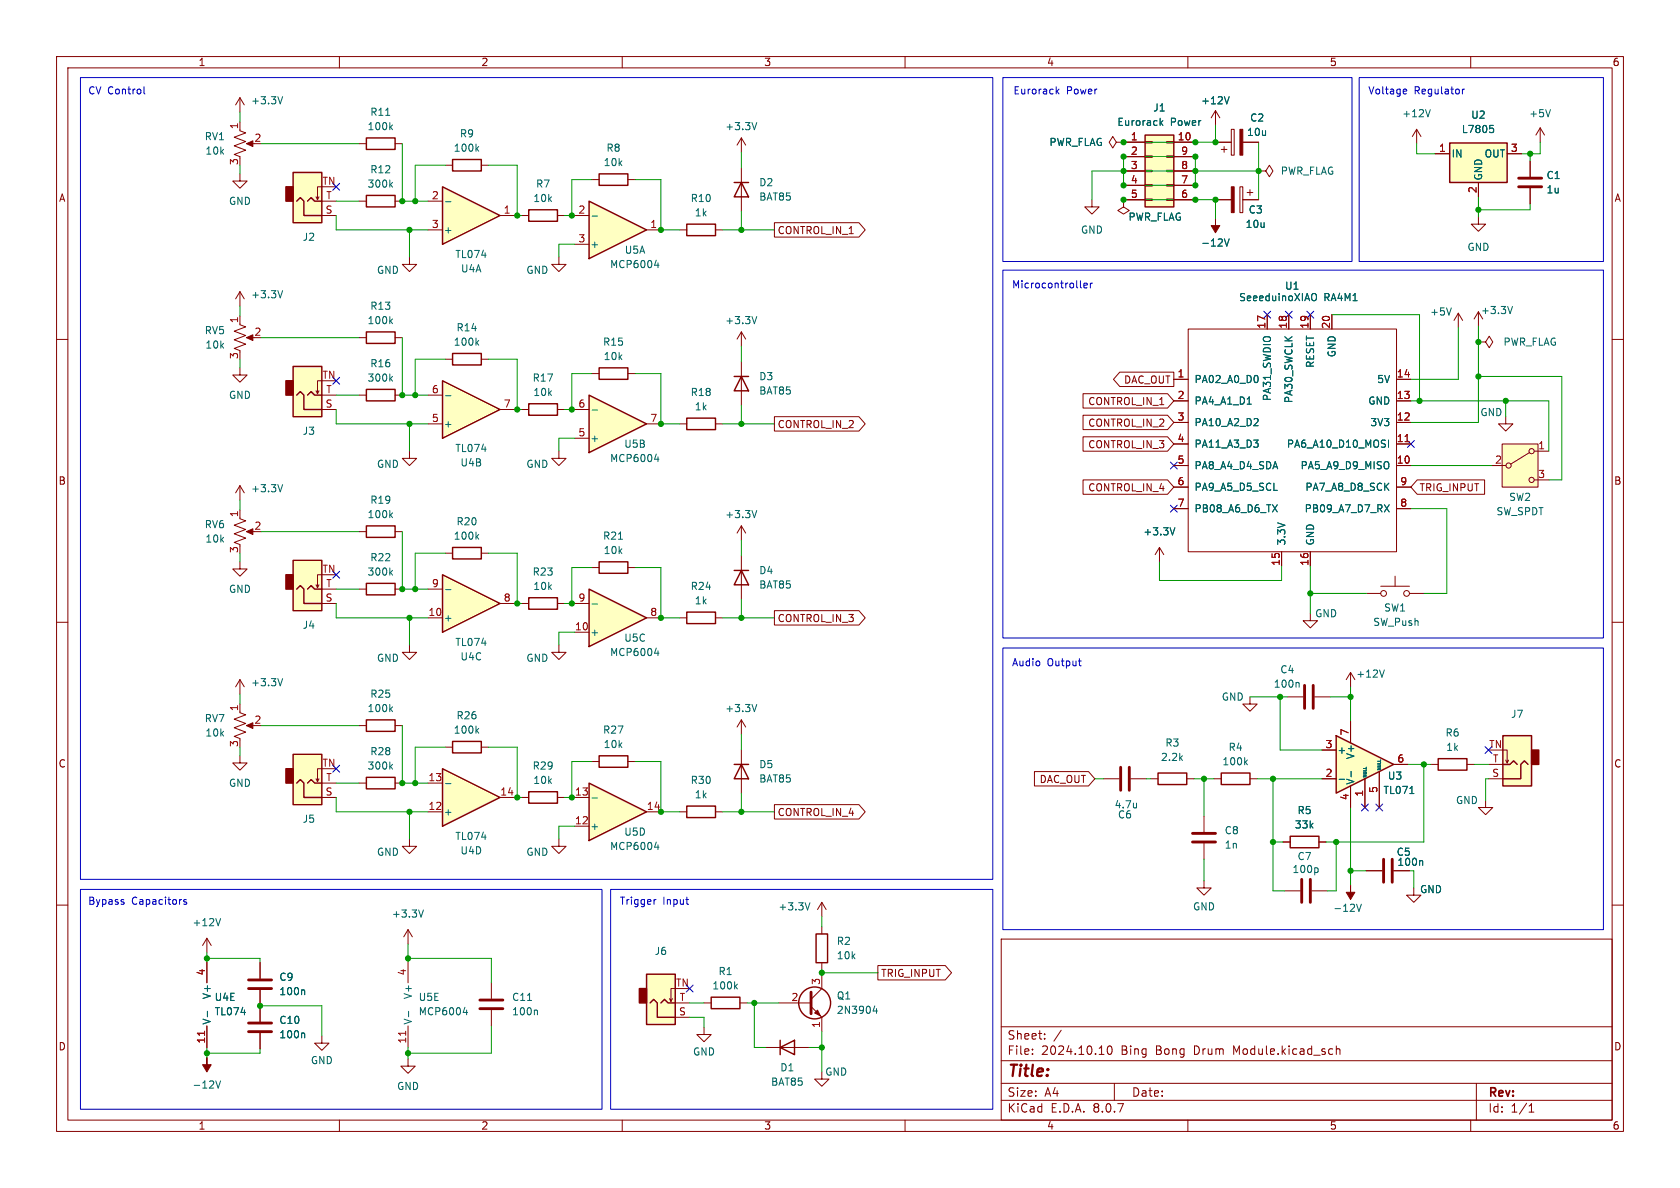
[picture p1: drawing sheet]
<svg xmlns="http://www.w3.org/2000/svg" width="297mm" height="210mm" viewBox="0 0 297 210" stroke-linecap="round" stroke-linejoin="round" font-family="sans-serif">
<g fill="none" stroke="#840000" stroke-width=".18">
<path d="M10 10h277v190h-277zM12 12h273v186h-273zM60 10v2M110 10v2M160 10v2M210 10v2M260 10v2M92.2 38.1h1.3M98.6 38.1h1.2M98.8 45.5v1.2h1.3l-1.3 1.3-1.3-1.3h1.3M10 60h2M104.6 66h1.3"/>
<path d="M111 66h1.3M285 60h2M10 110h2M285 110h2M10 160h2M177 166h108v32h-108zM285 160h2M60 198v2M110 198v2M160 198v2M177 194.5h108M177 191.5h108"/>
<path d="M177 187.5h108M177 181.5h108M182.5 186.3v.1M182.5 185.5v.1M184.7 183.6v.1M184.7 182.8v.1M187.6 182.1l-1.3 2M195.9 185l.2-.1a.81 .81 0 0 1 .6 .6 .81 .81 0 0 1-.3 .8l-.2 .1a.81 .81 0 0 1-.3-1.4zM197 191.5v3M210 198v2M236.2 184.9v1.5M236.2 185.5l.3-.1 .3 .1 .1 .9"/>
<path d="M260 198v2M261 191.5v6.5M270.3 196.6h.9M270.3 195.5l.4-.4v1.5"/>
</g>
<path d="M93.5 37.1h5.1v2h-5.1zM105.9 65h5.1v2.1h-5.1z" fill="none" stroke="#840000" stroke-width=".25"/>
<path d="M104.1 35.6l10.2 5-10.2 5.1z" fill="#ffffc2"/>
<path d="M104.1 35.6l10.2 5-10.2 5.1z" fill="none" stroke="#840000" stroke-width=".25"/>
<path d="M101.6 38.1h2.5M101.6 43.2h2.5M114.3 40.6h2.5M42.4 85.9l-.7 1.2M42.4 85.9v2.5M42.4 85.9l.8 1.2M205 96.8l-.8 1.2M205 96.8v2.5M205 96.8l.7 1.2" fill="none" stroke="#840000" stroke-width=".18"/>
<path d="M104.7 38.2h.9M115.7 46.9h.8M116.3 46.5v.8M50 85.7l-.5 1.2M207.7 93.3l-.4 1.3" fill="none" stroke="#006464" stroke-width=".18"/>
<path d="M51.8 64.8h5.1v8.9h-5.1z" fill="#ffffc2"/>
<path d="M50.5 67.3h1.3v2.6h-1.3z" fill="#840000" stroke="#840000" stroke-width=".25"/>
<g fill="none" stroke="#840000" stroke-width=".18">
<path d="M214.9 35.3h2.8M219.2 33h.5v4.6h-.5zM219.7 35.3h2.8M220.5 34h1M221 33.5v1M222.5 30.2h1.3l.6-1 .6 1-.6 1-.6-1M222.5 30.2h.1M56.4 69.1l-.3 .5M56.9 67.3h-.8v2.3l-.2-.5M56.9 72.4h2.5M56.9 69.9h2.5M72.4 79.8v1.2h1.3l-1.3 1.3-1.3-1.3h1.3"/>
<path d="M63.5 94h1.3M69.8 94h1.3M131.1 93l-.8 1.2M131.1 93v2.5M131.1 98.3v7.6M131.1 93l.7 1.2M104.6 100.3h1.3M111 100.3h1.3M36.6 165.9l-.8 1.2M36.6 165.9v2.5M36.6 165.9l.7 1.2M86.9 173.7v2.8"/>
<path d="M86.9 178.6v2.8M56.9 183.1v1.3h1.3l-1.3 1.3-1.3-1.3h1.3M72.1 187.2v1.3h1.3l-1.3 1.2-1.2-1.2h1.2"/>
</g>
<path d="M51.8 64.8h5.1v8.9h-5.1zM52.5 69.9l.6-.7 .6 .7v2.5h3.2M54.4 69.9l.6-.7 .6 .7h1.3M64.8 93h5v2h-5zM105.9 99.3h5.1v2h-5.1zM129.8 100.8h2.5M131.1 100.8l1.2 2.6h-2.5z" fill="none" stroke="#840000" stroke-width=".25"/>
<path d="M69 91l.4 .5M69.4 90.7l-.5 .4M109.3 95.3h.8M133.8 90.2l-.4 1.3M39 162.4l-.4 1.2M93.3 176.9h.7M94.8 178.5l.2 .2v.7M38.1 191.1l.5 1.2 .4-1.2" fill="none" stroke="#006464" stroke-width=".18"/>
<g fill="#840000" stroke="#840000" stroke-width=".18">
<path d="M217.7 33h.5v4.6h-.5z"/>
<path d="M36.6 186.9v1.3h.7l-.7 1.3-.8-1.3h.8z"/>
</g>
<path d="M84.8 178.3h4.1M84.8 176.8h4.1" fill="none" stroke="#840000" stroke-width=".51"/>
<path d="M104.1 69.9l10.2 5-10.2 5.1z" fill="#ffffc2"/>
<path d="M104.1 69.9l10.2 5-10.2 5.1z" fill="none" stroke="#840000" stroke-width=".25"/>
<path d="M101.6 77.5h2.5M101.6 72.4h2.5M114.3 74.9h2.5M42.4 91.7l1 .4-2 .7 2 .8-2 .8 2 .7-2 .8 1 .4v.2M42.4 90.2v1.2M43.9 94h1.1" fill="none" stroke="#840000" stroke-width=".18"/>
<path d="M104.7 72.5h.9M115.7 81.2h.8M116.3 80.8v.8" fill="none" stroke="#006464" stroke-width=".18"/>
<path d="M43.6 94l1.1-.5v1z" fill="#840000" stroke="#840000" stroke-width=".18"/>
<path d="M51.8 99.1h5.1v8.9h-5.1z" fill="#ffffc2"/>
<path d="M50.5 101.6h1.3v2.5h-1.3z" fill="#840000" stroke="#840000" stroke-width=".25"/>
<path d="M56.4 103.4l-.3 .5M56.9 101.6h-.8v2.3l-.2-.5M56.9 106.7h2.5M56.9 104.1h2.5M98.8 114v1.3h1.3l-1.3 1.3-1.3-1.3h1.3" fill="none" stroke="#840000" stroke-width=".18"/>
<path d="M51.8 99.1h5.1v8.9h-5.1zM52.5 104.1l.6-.6 .6 .6v2.6h3.2M54.4 104.1l.6-.6 .6 .6h1.3" fill="none" stroke="#840000" stroke-width=".25"/>
<path d="M78.2 101.6l10.2 5.1-10.2 5.1z" fill="#ffffc2"/>
<path d="M129.8 66.5h2.5M131.1 66.5l1.2 2.6h-2.5zM64.8 103.1h5v2.1h-5zM78.2 101.6l10.2 5.1-10.2 5.1zM129.8 135.1h2.5M131.1 135.1l1.2 2.6h-2.5z" fill="none" stroke="#840000" stroke-width=".25"/>
<g fill="none" stroke="#840000" stroke-width=".18">
<path d="M214.9 19.6l-.8 1.2M214.9 19.6v2.5M214.9 19.6l.7 1.2M214.9 25.1h2.8M215.9 26.4h1M216.4 25.9v1M217.7 22.9h.5v4.5h-.5zM219.7 25.1h2.8M131.1 58.7v2.5M131.1 58.7l-.8 1.2M131.1 58.7l.7 1.2M131.1 64v7.6"/>
<path d="M42.4 99.3v1.3h1.3l-1.3 1.3-1.3-1.3h1.3M63.5 104.1h1.3M69.8 104.1h1.3M75.7 109.2h2.5M75.7 104.1h2.5M88.4 106.7h2.5M131.1 127.3l-.8 1.2M131.1 127.3v2.5M131.1 132.6v7.6M131.1 127.3l.7 1.2"/>
</g>
<path d="M217.3 17.1l-.4 1.3M133.8 56l-.4 1.2M216.5 42.2l.4 1.3 .4-1.3M69 101.2l.4 .5M69.4 100.8l-.5 .5M78.8 104.2h.9M133.8 124.5l-.4 1.3" fill="none" stroke="#006464" stroke-width=".18"/>
<g fill="#840000" stroke="#840000" stroke-width=".18">
<path d="M214.9 38.6v1.3h.7l-.7 1.2-.8-1.2h.8z"/>
<path d="M219.2 22.9h.5v4.5h-.5z"/>
</g>
<path d="M104.1 138.4l10.2 5.1-10.2 5.1z" fill="#ffffc2"/>
<path d="M121.4 73.9h5.1v2h-5.1zM80 96.8h5.1v2h-5.1zM93.5 140h5.1v2h-5.1zM104.1 138.4l10.2 5.1-10.2 5.1zM105.9 133.6h5.1v2h-5.1z" fill="none" stroke="#840000" stroke-width=".25"/>
<path d="M120.1 74.9h1.3M126.5 74.9h1.3M78.7 97.8h1.3M85.1 97.8h1.3M104.6 134.6h1.3M111 134.6h1.3M92.2 141h1.3M98.6 141h1.2M98.8 148.3v1.3h1.3l-1.3 1.3-1.3-1.3h1.3M101.6 146.1h2.5M101.6 141h2.5M114.3 143.5h2.5" fill="none" stroke="#840000" stroke-width=".18"/>
<path d="M84.3 94.8l.3 .5M84.6 94.5l-.4 .5M104.7 141.1h.9M115.7 149.8h.8M116.3 149.3v.9" fill="none" stroke="#006464" stroke-width=".18"/>
<path d="M78.2 67.3l10.2 5.1-10.2 5.1z" fill="#ffffc2"/>
<path d="M78.2 67.3l10.2 5.1-10.2 5.1z" fill="none" stroke="#840000" stroke-width=".25"/>
<path d="M75.7 74.9h2.5M75.7 69.9h2.5M88.4 72.4h2.5" fill="none" stroke="#840000" stroke-width=".18"/>
<path d="M78.8 69.9h.9" fill="none" stroke="#006464" stroke-width=".18"/>
<path d="M104.1 104.1l10.2 5.1-10.2 5.1z" fill="#ffffc2"/>
<path d="M105.9 30.7h5.1v2.1h-5.1zM121.4 39.6h5.1v2.1h-5.1zM129.8 32.3h2.5M131.1 32.3l1.2 2.5h-2.5zM64.8 58.7h5v2h-5zM64.8 68.8h5v2.1h-5zM93.5 71.4h5.1v2h-5.1zM93.5 105.7h5.1v2h-5.1zM104.1 104.1l10.2 5.1-10.2 5.1zM121.4 108.2h5.1v2h-5.1zM121.4 142.5h5.1v2h-5.1z" fill="none" stroke="#840000" stroke-width=".25"/>
<g fill="none" stroke="#840000" stroke-width=".18">
<path d="M42.4 17.3v2.5M42.4 17.3l-.7 1.2M42.4 17.3l.8 1.2M42.4 30.7v1.3h1.3l-1.3 1.3-1.3-1.3h1.3M42.4 23.1l1 .4-2 .8 2 .7-2 .8 2 .7-2 .8 1 .4v.2M42.4 21.6v1.3M43.9 25.4h1.1M104.6 31.8h1.3M111 31.8h1.3M131.1 24.4v2.5M131.1 29.7v7.6M131.1 24.4l-.8 1.3"/>
<path d="M131.1 24.4l.7 1.3M42.4 57.4l1 .4-2 .7 2 .8-2 .8 2 .7-2 .8 1 .4v.2M42.4 51.6v2.5M42.4 55.9v1.3M42.4 51.6l-.7 1.2M42.4 51.6l.8 1.2M43.9 59.7h1.1M63.5 59.7h1.3M69.8 59.7h1.3M72.4 45.5v1.2h1.3l-1.3 1.3-1.3-1.3h1.3M120.1 40.6h1.3M126.5 40.6h1.3"/>
<path d="M210.1 58.2h36.8v39.3h-36.8zM224 55.6v2.6M227.8 55.6v2.6M231.6 55.6v2.6M235.5 55.6v2.6M42.4 65v1.3h1.3l-1.3 1.3-1.3-1.3h1.3M63.5 69.9h1.3M69.8 69.9h1.3M92.2 72.4h1.3M98.6 72.4h1.2M98.8 79.8v1.2h1.3l-1.3 1.3-1.3-1.3h1.3M207.5 67.1h2.6"/>
<path d="M207.5 78.5h2.6M207.5 74.7h2.6M207.5 70.9h2.6M246.9 67.1h2.5M246.9 78.5h2.5M246.9 74.7h2.5M246.9 70.9h2.5M207.5 82.3h2.6M207.5 86.1h2.6M207.5 89.9h2.6M226.6 97.5v2.6M231.6 97.5v2.6"/>
<path d="M246.9 82.3h2.5M246.9 86.1h2.5M246.9 89.9h2.5M92.2 106.7h1.3M98.6 106.7h1.2M101.6 111.8h2.5M101.6 106.7h2.5M114.3 109.2h2.5M120.1 109.2h1.3M126.5 109.2h1.3M120.1 143.5h1.3M126.5 143.5h1.3"/>
</g>
<g fill="none" stroke="#006464" stroke-width=".18">
<path d="M50 17.1l-.5 1.3M133.8 21.7l-.4 1.2M50 51.4l-.5 1.2M69 56.7l.4 .5M69.4 56.4l-.5 .5M232.2 51.9a.43 .43 0 0 1 .5 .4v.4a.43 .43 0 0 1-.5 .5M69 66.9l.4 .5M69.4 66.5l-.5 .5M220.5 71.4h.7M221.6 77.8h.8l-.4 .5M222.3 66.5l.1 .3-.1 .7M222.3 74l.1 .2v.3l-.8 .8h.8"/>
<path d="M222.3 78.3l.1 .2-.1 .5M245.5 77.8v1.3M225 89.2l.8 1.3M225.8 89.2l-.8 1.3M244.7 89.2l.9 1.3M245.6 89.2l-.9 1.3M104.7 106.8h.9M115.7 115.5h.8M116.3 115v.9"/>
</g>
<path d="M248.4 78.1h.7" fill="none" stroke="#a90000" stroke-width=".18"/>
<g fill="#840000" stroke="#840000" stroke-width=".18">
<path d="M43.6 59.7l1.1-.5v1z"/>
<path d="M43.6 25.4l1.1-.5v1z"/>
</g>
<path d="M265.6 78.5h6.3v7.6h-6.3z" fill="#ffffc2"/>
<g fill="none" stroke="#840000" stroke-width=".18">
<path d="M265.6 78.5h6.3v7.6h-6.3zM271.3 79.8h2.5M263.7 82.3h2.5M270.4 80l-3.3 2M271.3 84.8h2.5"/>
<circle cx="270.8" cy="79.8" r=".46"/>
<circle cx="266.7" cy="82.3" r=".46"/>
<circle cx="270.8" cy="84.8" r=".46"/>
</g>
<path d="M78.2 33l10.2 5.1-10.2 5.1z" fill="#ffffc2"/>
<path d="M64.8 34.5h5v2.1h-5zM78.2 33l10.2 5.1-10.2 5.1zM80 62.5h5.1v2h-5.1z" fill="none" stroke="#840000" stroke-width=".25"/>
<path d="M63.5 35.6h1.3M69.8 35.6h1.3M75.7 35.6h2.5M88.4 38.1h2.5M75.7 40.6h2.5M78.7 63.5h1.3M85.1 63.5h1.3" fill="none" stroke="#840000" stroke-width=".18"/>
<path d="M69 32.6l.4 .5M69.4 32.2l-.5 .5M78.8 35.7h.9M84.3 60.5l.3 .5M84.6 60.2l-.4 .5" fill="none" stroke="#006464" stroke-width=".18"/>
<path d="M51.8 30.5h5.1v8.9h-5.1z" fill="#ffffc2"/>
<path d="M50.5 33h1.3v2.6h-1.3z" fill="#840000" stroke="#840000" stroke-width=".25"/>
<g fill="none" stroke="#840000" stroke-width=".18">
<path d="M56.4 34.8l-.3 .5M56.9 33h-.8v2.3l-.2-.5M56.9 38.1h2.5M56.9 35.6h2.5M63.5 25.4h1.3M69.8 25.4h1.3M193 35.3v1.3h1.3l-1.3 1.2-1.2-1.2h1.2M197.4 25.1l-.7-1-.6 1 .6 1.1 .7-1.1h1.2M198.6 35.3v1.3l1 .6-1 .6-1-.6 1-.6M198.6 35.3h.1M198.6 25.1h.1M145.3 159.5v2.6"/>
<path d="M145.3 159.5l-.8 1.3M145.3 159.5l.7 1.3M137.7 177.3h5.7M143.4 177.9l1.9 1.9v2.6M145.3 163.8v1.3M145.3 170.2v1.3M145.3 172.2v2.6l-1.9 1.9M124.5 181.6v1.3h1.2l-1.2 1.3-1.3-1.3h1.3M135.4 185.2h7.6M145.3 189.5v1.3h1.3l-1.3 1.2-1.3-1.2h1.3"/>
</g>
<g fill="none" stroke="#840000" stroke-width=".25">
<path d="M51.8 30.5h5.1v8.9h-5.1zM52.5 35.6l.6-.7 .6 .7v2.5h3.2M54.4 35.6l.6-.7 .6 .7h1.3M64.8 24.4h5v2h-5zM144.3 165.1h2v5.1h-2zM137.9 185.2l2.6-1.3v2.5zM137.9 183.9v2.5"/>
<circle cx="144" cy="177.3" r="2.82"/>
</g>
<path d="M68.2 20.4h.7M69 22.4l.4 .5M69.4 22.1l-.5 .5M143.2 159.6l-.4 1.3M154.7 177.8l-.4 .9h.8M155 178.3v.8" fill="none" stroke="#006464" stroke-width=".18"/>
<path d="M143.4 175.4v3.8" fill="none" stroke="#840000" stroke-width=".51"/>
<path d="M144 179.1l.5-.5 .5 1z" fill="#840000" stroke="#840000" stroke-width=".18"/>
<path d="M114.3 172.2h5.1v8.9h-5.1z" fill="#ffffc2"/>
<path d="M113 174.8h1.3v2.5h-1.3z" fill="#840000" stroke="#840000" stroke-width=".25"/>
<path d="M78.7 29.2h1.3M85.1 29.2h1.3M250.4 22.9l-.7 1.2M250.4 22.9v2.5M250.4 22.9l.8 1.2M118.9 176.5l-.3 .5M119.4 174.8h-.8v2.2l-.2-.5M119.4 179.8h2.5M119.4 177.3h2.5M124.5 177.3h1.2M130.8 177.3h1.3" fill="none" stroke="#840000" stroke-width=".18"/>
<path d="M80 28.2h5.1v2h-5.1zM114.3 172.2h5.1v8.9h-5.1zM114.9 177.3l.7-.6 .6 .6v2.5h3.2M116.8 177.3l.7-.6 .6 .6h1.3M125.7 176.3h5.1v2h-5.1z" fill="none" stroke="#840000" stroke-width=".25"/>
<path d="M252.9 19.4l-.5 1.2M84.3 26.3l.3 .4M84.6 25.9l-.4 .5M130 174.3l.4 .5M130.4 174l-.5 .5" fill="none" stroke="#006464" stroke-width=".18"/>
<path d="M202.4 23.9h5.1v12.7h-5.1z" fill="#ffffc2"/>
<g fill="none" stroke="#840000" stroke-width=".18">
<path d="M198.6 25.1h3.8M198.6 27.7h3.8M198.6 30.2h3.8M198.6 32.8h3.8M198.6 35.3h3.8M202.4 35.2h1.3v.2h-1.3zM202.4 32.6h1.3v.3h-1.3zM202.4 30.1h1.3v.3h-1.3zM202.4 27.6h1.3v.2h-1.3zM202.4 25h1.3v.3h-1.3zM206.2 35.2h1.3v.2h-1.3zM206.2 32.6h1.3v.3h-1.3z"/>
<path d="M206.2 30.1h1.3v.3h-1.3zM206.2 27.6h1.3v.2h-1.3zM206.2 25h1.3v.3h-1.3zM207.5 25.1h3.8M207.5 27.7h3.8M207.5 30.2h3.8M207.5 32.8h3.8M207.5 35.3h3.8M261.4 38.4v1.2h1.2l-1.2 1.3-1.3-1.3h1.3M272.3 22.6l-.8 1.3M272.3 22.6v2.5M272.3 22.6l.7 1.3"/>
<path d="M257.8 55.4l-.8 1.2M257.8 55.4v2.5M257.8 55.4l.8 1.2M72.4 114v1.3h1.3l-1.3 1.3-1.3-1.3h1.3M63.5 128.3h1.3M63.5 138.4h1.3M69.8 128.3h1.3M69.8 138.4h1.3"/>
</g>
<path d="M202.4 23.9h5.1v12.7h-5.1zM64.8 127.3h5v2h-5zM64.8 137.4h5v2h-5z" fill="none" stroke="#840000" stroke-width=".25"/>
<path d="M274.1 19.4l-.4 1.2M205.2 21.7l.4 .5M205.6 21.3l-.5 .5M256.6 54.4l-.4 1.3M69 125.3l.4 .5M69 135.5l.4 .5M69.4 125l-.5 .4M69.4 135.1l-.5 .5" fill="none" stroke="#006464" stroke-width=".18"/>
<path d="M256.3 25.3h10.1v7h-10.1z" fill="#ffffc2"/>
<path d="M256.3 25.3h10.1v7h-10.1z" fill="none" stroke="#840000" stroke-width=".25"/>
<path d="M253.7 27.2h2.6M261.4 32.3v2.5M266.4 27.2h2.6" fill="none" stroke="#840000" stroke-width=".18"/>
<path d="M263.4 22.2h.6M263.5 22.7h.3l.3 .2-.1 .4-.5 .1" fill="none" stroke="#006464" stroke-width=".18"/>
<path d="M78.2 135.9l10.2 5.1-10.2 5.1z" fill="#ffffc2"/>
<path d="M78.2 135.9l10.2 5.1-10.2 5.1zM80 131.1h5.1v2h-5.1zM228.1 147.8h5.1v2.1h-5.1z" fill="none" stroke="#840000" stroke-width=".25"/>
<g fill="none" stroke="#840000" stroke-width=".18">
<path d="M270.5 28.4v2.8M270.5 33.3v2.8M261.4 55.1l-.8 1.3M261.4 55.1v2.6M261.4 55.1l.7 1.3M261.4 60.5h1.2l.7-1.1 .6 1.1-.6 1-.7-1M261.4 60.5h.1M266.2 73.7v1.2h1.3l-1.3 1.3-1.3-1.3h1.3M231.6 108.5v1.2h1.3l-1.3 1.3-1.2-1.3h1.2M241.6 104.9h2.5M244.1 103.6h5.1M246.6 101.9v1.7"/>
<path d="M249.2 104.9h2.5M42.4 133.6v1.3h1.3l-1.3 1.2-1.3-1.2h1.3M42.4 120.1l-.7 1.3M42.4 120.1v2.6M42.4 120.1l.8 1.3M75.7 138.4h2.5M78.7 132.1h1.3M85.1 132.1h1.3M195.1 137.7h2.8M199.9 137.7h2.8M72.4 148.3v1.3h1.3l-1.3 1.3-1.3-1.3h1.3M75.7 143.5h2.5"/>
<path d="M88.4 141h2.5M226.8 148.8h1.3M233.2 148.8h1.2M241.6 153.9h2.7M246.4 153.9h2.8M262.6 141.5v1.2h-1.2l1.2 1.3 1.3-1.3h-1.3M36.6 169.9v3.8M46 170.2v2.8M46 175v5.6M72.1 164.3v2.6M72.1 169.9v3.8M72.1 164.3l-.7 1.3"/>
<path d="M72.1 164.3l.8 1.3M36.6 181.4v3.8M46 182.6v2.8M72.1 181.4v3.8"/>
<circle cx="244.6" cy="104.9" r=".51"/>
<circle cx="248.7" cy="104.9" r=".51"/>
</g>
<g fill="none" stroke="#006464" stroke-width=".18">
<path d="M267.4 54.2l-.4 1.2M50 120l-.5 1.2M78.8 138.5h.9M84.3 129.1l.3 .5M84.6 128.8l-.4 .4M200.9 142v.8M200.9 142.7v.1M251.3 152.1l.2 .2v.7M36.7 178.8v.9M53.7 175l.2 .2v.6M72.2 178.8v.9M74.9 160.9l-.5 1.2"/>
<path d="M81.9 179h.8M82.5 178.5v.9M53.7 182.6l.2 .2v.7"/>
</g>
<path d="M268.5 31.5h4M268.5 33h4M198.1 135.6v4.1M199.6 135.6v4.1M244.6 151.9v4.1M246.1 151.9v4.1M43.9 174.8h4.1M43.9 173.2h4.1M43.9 182.4h4.1M43.9 180.8h4.1" fill="none" stroke="#840000" stroke-width=".51"/>
<path d="M36.2 182.3v.7M71.7 182.3v.7" fill="none" stroke="#a90000" stroke-width=".18"/>
<path d="M51.8 133.4h5.1v8.8h-5.1z" fill="#ffffc2"/>
<path d="M50.5 135.9h1.3v2.5h-1.3z" fill="#840000" stroke="#840000" stroke-width=".25"/>
<g fill="none" stroke="#840000" stroke-width=".18">
<path d="M238.8 118.9l-.8 1.2M238.8 118.9v2.5M238.8 118.9l.7 1.2M42.4 126l1 .4-2 .7 2 .8-2 .8 2 .7-2 .8 1 .4v.2M42.4 124.5v1.2M43.9 128.3h1.1M56.4 137.7l-.3 .5M56.9 135.9h-.8v2.3l-.2-.5M56.9 138.4h2.5M203.5 137.7h1.2M209.8 137.7h1.3M214.6 137.7h1.3"/>
<path d="M221 137.7h1.2M227.6 123.2h2.8M232.4 123.2h2.8M56.9 141h2.5M212.9 155.7v1.3h1.2l-1.2 1.2-1.3-1.2h1.3M227.1 157.5h2.8M231.9 157.5h2.8"/>
</g>
<path d="M51.8 133.4h5.1v8.8h-5.1zM52.5 138.4l.6-.6 .6 .6v2.6h3.2M54.4 138.4l.6-.6 .6 .6h1.3M204.7 136.7h5.1v2h-5.1zM215.9 136.7h5.1v2h-5.1z" fill="none" stroke="#840000" stroke-width=".25"/>
<g fill="#840000" stroke="#840000" stroke-width=".18">
<path d="M43.6 128.3l1.1-.5v1z"/>
<path d="M238.8 156.5v1.2h.7l-.7 1.3-.8-1.3h.8z"/>
</g>
<path d="M244.7 118.4l-.4 1.3M220.2 134.7l.3 .5M220.5 134.4l-.5 .4M229.5 120.6l.2 .2v.7M232.8 153.4l.2 .2v.4l-.2 .2M239.8 159.8l.4 1.3 .5-1.3" fill="none" stroke="#006464" stroke-width=".18"/>
<path d="M230.6 121.2v4M232.2 121.2v4M230.1 155.4v4.1M231.6 155.4v4.1" fill="none" stroke="#840000" stroke-width=".51"/>
<path d="M236.2 130l10.2 5.1-10.2 5.1z" fill="#ffffc2"/>
<path d="M236.2 130l10.2 5.1-10.2 5.1zM254.3 134.1h5v2h-5z" fill="none" stroke="#840000" stroke-width=".25"/>
<path d="M233.7 137.7h2.5M233.7 132.6h2.5M238.8 127.5v3.8M238.8 138.9v3.8M241.3 137.7v5M243.8 136.4v6.3M246.4 135.1h2.5M253 135.1h1.3M259.3 135.1h1.3M249.9 157v1.2h1.3l-1.3 1.3-1.2-1.3h1.2" fill="none" stroke="#840000" stroke-width=".18"/>
<g fill="none" stroke="#006464" stroke-width=".18">
<path d="M236.7 137.8h1M238.9 136.4v.9M241 137h.5l-.5 .3h.5M241 136.8h.4M241 136.5h.4M241 136.3h.5M241 135.8h.5M243.6 135.8h.5l-.5 .2h.5M243.6 135.5h.4M243.6 135.2h.4M243.6 135h.5M243.6 134.6h.5"/>
<path d="M249.2 140.3h.8"/>
</g>
<path d="M265.7 130h5.1v8.9h-5.1z" fill="#ffffc2"/>
<path d="M270.8 132.6h1.2v2.5h-1.2z" fill="#840000" stroke="#840000" stroke-width=".25"/>
<g fill="none" stroke="#840000" stroke-width=".18">
<path d="M136.9 39.4h14.9l1.2 1.2-1.2 1.3h-14.9zM198.6 25.1h.1M198.6 35.3h.1M198.6 25.1h3.8M198.6 27.7h3.8M198.6 30.2h3.8M198.6 32.8h3.8M198.6 35.3h3.8M207.5 25.1h3.8M207.5 27.7h3.8M207.5 30.2h3.8M207.5 32.8h3.8"/>
<path d="M207.5 35.3h3.8M214.9 25.1h2.8M214.9 35.3h2.8M219.7 25.1h2.8M219.7 35.3h2.8M253.7 27.2h2.6M261.4 32.3v2.5M266.4 27.2h2.6M270.5 28.4v2.8M270.5 33.3v2.8M224 55.6v2.6M227.8 55.6v2.6"/>
<path d="M231.6 55.6v2.6M235.5 55.6v2.6M136.9 73.7h14.9l1.2 1.2-1.2 1.3h-14.9zM191.5 77.2h14.9l1.1 1.3-1.1 1.3h-14.9zM191.5 69.6h14.9l1.1 1.3-1.1 1.2h-14.9zM191.5 73.4h14.9l1.1 1.3-1.1 1.2h-14.9zM198 65.8h9.5v2.5h-9.5l-1.2-1.2zM207.5 67.1h2.6M207.5 78.5h2.6M207.5 74.7h2.6M207.5 70.9h2.6M246.9 67.1h2.5"/>
<path d="M246.9 78.5h2.5M246.9 74.7h2.5M246.9 70.9h2.5M191.5 84.8h14.9l1.1 1.3-1.1 1.3h-14.9zM207.5 82.3h2.6M207.5 86.1h2.6M207.5 89.9h2.6M226.6 97.5v2.6M231.6 97.5v2.6M246.9 82.3h2.5M246.9 86.1h2.5M246.9 89.9h2.5"/>
<path d="M250.5 84.8h12v2.6h-12l-1.1-1.3zM136.9 107.9h14.9l1.2 1.3-1.2 1.3h-14.9zM182.9 136.4h9.5l1.1 1.3-1.1 1.2h-9.5zM221 123.2v1.3h1.2l-1.2 1.2-1.3-1.2h1.3M233.7 137.7h2.5M233.7 132.6h2.5M238.8 127.5v3.8M238.8 138.9v3.8M241.3 137.7v5M243.8 136.4v6.3M246.4 135.1h2.5M263.1 137.7h2.6"/>
<path d="M263.1 135.1h2.6M265.7 132.6h.7v2.3l.3-.5M266.2 134.4l.2 .5M136.9 142.2h14.9l1.2 1.3-1.2 1.3h-14.9zM212.9 144.3v2.8M212.9 149.1v2.8M226.8 148.8h1.3M233.2 148.8h1.2M241.6 153.9h2.7M246.4 153.9h2.8M36.6 169.9v3.8M46 170.2v2.8"/>
<path d="M46 175v5.6M155.2 170.7h11.9l1.1 1.3-1.1 1.2h-11.9zM36.6 181.4v3.8M46 182.6v2.8"/>
</g>
<path d="M265.7 130h5.1v8.9h-5.1zM265.7 135.1h1.3l.6-.6 .6 .6M270.1 135.1l-.6-.6-.6 .6v2.6h-3.2" fill="none" stroke="#840000" stroke-width=".25"/>
<path d="M210.8 148.8h4.1M210.8 147.3h4.1" fill="none" stroke="#840000" stroke-width=".51"/>
<g fill="none" stroke="#0000c2" stroke-width=".18">
<path d="M14.2 13.7h161.3v141.7h-161.3zM25.5 15.3v1.1l.1 .2M177.3 13.7h61.7v32.5h-61.7zM186.9 16.1l.3 .5M187.2 15.8l-.5 .4M240.3 13.7h43.2v32.5h-43.2zM248.3 15.8h.3l.1 .3-.6 .1M248.6 16.5l-.3 .1M258.5 15.8v.8M258.9 15.8l-.4 .2M177.3 47.8h106.2v65h-106.2zM191 50.7l.2 .2"/>
<path d="M191.6 50.5l.6-.1v-.3l-.4-.1-.2 .2 .1 .6h.5M192.8 50v.9M193.1 50l-.3 .3M177.3 114.6h106.2v49.7h-106.2zM190.6 116.8h.5M191 117.7h.1M14.2 157.2h92.2v38.9h-92.2zM21.8 159.4l.1 .2-.1 .3M21.8 159l.1 .1M33 159.1l-.4-.1-.1 .2v.2l.5 .1v.3h-.5M107.9 157.2h67.6v38.9h-67.6zM116 159l-.3 .1"/>
<path d="M121.2 159h.5M121.6 159.9h.1"/>
</g>
<g fill="none" stroke="#009600" stroke-width=".18">
<path d="M42.4 19.8v1.8M42.4 29.2v1.5M46.2 25.4h17.3M59.4 38.1v2.5h16.3M59.4 35.6h4.1M71.1 25.4v10.2h4.6M78.7 29.2h-5.3v6.4M86.4 29.2h5v8.9M90.9 38.1h1.3M99.8 38.1h1.8M104.6 31.8h-3.5v6.3M112.3 31.8h4.5v8.8h3.3"/>
<path d="M131.1 26.9v2.8M131.1 37.3v3.3M198.6 35.3h16.3v3.3M198.6 27.7h12.7v5.1h-12.7zM214.9 22.1v3h-16.3M222.5 25.1v10.2M222.5 30.2h-29.5v5.1M250.4 25.4v1.8h3.3M261.4 34.8v3.6M270.5 27.2v1.2M270.5 36.1v1h-9.1M272.3 25.1v2.1h-3.3"/>
<path d="M42.4 54.1v1.8M46.2 59.7h17.3M71.1 59.7v10.2h4.6M72.4 40.6v4.9M101.6 43.2h-2.8v2.3M127.8 40.6h9.1M235.5 55.6h15.5v15.3M257.8 57.9v9.2h-8.4M261.4 57.7v17h-12M42.4 63.5v1.5M59.4 72.4v2.5h16.3M59.4 69.9h4.1"/>
<path d="M72.4 74.9v4.9M78.7 63.5h-5.3v6.4M86.4 63.5h5v8.9M90.9 72.4h1.3M99.8 72.4h1.8M101.6 77.5h-2.8v2.3M104.6 66h-3.5v6.4M112.3 66h4.5v8.9h3.3M127.8 74.9h9.1M131.1 61.2v2.8M131.1 71.6v3.3M249.4 70.9h24.4v8.9"/>
<path d="M261.4 66.5h14.7v18.3h-2.3M266.2 70.9v2.8M42.4 88.4v1.8M42.4 97.8v1.5M46.2 94h17.3M71.1 94v10.1h4.6M78.7 97.8h-5.3v6.3M86.4 97.8h5v8.9M131.1 95.5v2.8M205 99.3v3.3h21.6v-2.5M249.4 89.9h6.4v15h-4.1M249.4 82.3h14.3"/>
<path d="M59.4 106.7v2.5h16.3M59.4 104.1h4.1M72.4 109.2v4.8M90.9 106.7h1.3M99.8 106.7h1.8M101.6 111.8h-2.8v2.2M104.6 100.3h-3.5v6.4M112.3 100.3h4.5v8.9h3.3M127.8 109.2h9.1M131.1 105.9v3.3M231.6 100.1v8.4M231.6 104.9h10"/>
<path d="M42.4 122.7v1.8M42.4 132.1v1.5M46.2 128.3h17.3M59.4 138.4h4.1M71.1 128.3v10.1h4.6M78.7 132.1h-5.3v6.3M86.4 132.1h5v8.9M104.6 134.6h-3.5v6.4M112.3 134.6h4.5v8.9h3.3M131.1 129.8v2.8M193.5 137.7h1.6M202.7 137.7h.8"/>
<path d="M211.1 137.7h3.5M212.9 137.7v6.6M221 123.2h6.6M222.2 137.7h11.5M225 137.7v19.8h2.1M226.3 123.2v9.4h7.4M235.2 123.2h3.6M238.8 121.4v6.1M248.9 135.1h4.1M251.7 135.1v13.7h-17.3M260.6 135.1h2.5M263.1 137.7h-.5v3.8"/>
<path d="M59.4 141v2.5h16.3M72.4 143.5v4.8M90.9 141h1.3M99.8 141h1.8M101.6 146.1h-2.8v2.2M127.8 143.5h9.1M131.1 140.2v3.3M212.9 151.9v3.8M225 148.8h1.8M236.2 148.8v8.7h-1.5M238.8 142.7v13.8M238.8 153.9h2.8"/>
<path d="M249.2 153.9h.7v3.1M36.6 168.4v1.5M36.6 169.4h9.4v.8M46 177.8h10.9v5.3M72.1 166.9v3M72.1 169.4h14.8v4.3M121.9 177.3h2.6M121.9 179.8h2.6v1.8M132.1 177.3h5.6M133.3 177.3v7.9h2.1M145.3 162.1v1.7M145.3 171.5v.7"/>
<path d="M145.3 172h9.9M36.6 185.2v1.7M46 185.4v.8h-9.4M72.1 185.2v2M86.9 181.4v4.8h-14.8M143 185.2h2.3M145.3 182.4v7.1"/>
</g>
<g fill="none" stroke="#000084" stroke-width=".18">
<path d="M58.8 32.4l1.2 1.2M60 32.4l-1.2 1.2M223.4 55l1.2 1.2M224.6 55l-1.2 1.2M227.2 55l1.2 1.2M228.4 55l-1.2 1.2M231 55l1.3 1.2M232.3 55l-1.3 1.2M58.8 66.7l1.2 1.2M60 66.7l-1.2 1.2M248.8 77.9l1.2 1.2M250 77.9l-1.2 1.2"/>
<path d="M206.9 89.3l1.2 1.2M206.9 81.7l1.2 1.2M208.1 89.3l-1.2 1.2M208.1 81.7l-1.2 1.2M58.8 101l1.2 1.2M60 101l-1.2 1.2M58.8 135.3l1.2 1.2M60 135.3l-1.2 1.2M262.5 132l1.3 1.2M263.8 132l-1.3 1.2M240.7 142.1l1.2 1.3M241.9 142.1l-1.2 1.3"/>
<path d="M243.2 142.1l1.2 1.3M244.4 142.1l-1.2 1.3M121.3 174.1l1.2 1.3M122.5 174.1l-1.2 1.3"/>
</g>
<g fill="none" stroke="#006464" stroke-width=".18">
<path d="M217.3 17.1l-.4 1.3M205.2 21.7l.4 .5M205.6 21.3l-.5 .5M263.4 22.2h.6M263.5 22.7h.3l.3 .2-.1 .4-.5 .1M216.5 42.2l.4 1.3 .4-1.3M232.2 51.9a.43 .43 0 0 1 .5 .4v.4a.43 .43 0 0 1-.5 .5M220.5 71.4h.7M221.6 77.8h.8l-.4 .5M222.3 66.5l.1 .3-.1 .7M222.3 74l.1 .2v.3l-.8 .8h.8M222.3 78.3l.1 .2-.1 .5"/>
<path d="M245.5 77.8v1.3M207.7 93.3l-.4 1.3M225 89.2l.8 1.3M225.8 89.2l-.8 1.3M244.7 89.2l.9 1.3M245.6 89.2l-.9 1.3M236.7 137.8h1M238.9 136.4v.9M241 137h.5l-.5 .3h.5M241 136.8h.4M241 136.5h.4M241 136.3h.5"/>
<path d="M241 135.8h.5M243.6 135.8h.5l-.5 .2h.5M243.6 135.5h.4M243.6 135.2h.4M243.6 135h.5M243.6 134.6h.5M249.2 140.3h.8M251.3 152.1l.2 .2v.7M36.7 178.8v.9M53.7 175l.2 .2v.6M53.7 182.6l.2 .2v.7"/>
</g>
<path d="M248.4 78.1h.7M36.2 182.3v.7" fill="none" stroke="#a90000" stroke-width=".18"/>
<g fill="#009600" stroke="#009600" stroke-width=".18">
<circle cx="36.6" cy="186.2" r=".46"/>
<circle cx="72.1" cy="186.2" r=".46"/>
<circle cx="36.6" cy="169.4" r=".46"/>
<circle cx="101.1" cy="106.7" r=".46"/>
<circle cx="91.4" cy="106.7" r=".46"/>
<circle cx="131.1" cy="143.5" r=".46"/>
<circle cx="116.8" cy="109.2" r=".46"/>
<circle cx="116.8" cy="143.5" r=".46"/>
<circle cx="131.1" cy="109.2" r=".46"/>
<circle cx="145.3" cy="172" r=".46"/>
<circle cx="145.3" cy="185.2" r=".46"/>
<circle cx="133.3" cy="177.3" r=".46"/>
<circle cx="73.4" cy="138.4" r=".46"/>
<circle cx="72.1" cy="169.4" r=".46"/>
<circle cx="46" cy="177.8" r=".46"/>
<circle cx="71.1" cy="138.4" r=".46"/>
<circle cx="72.4" cy="143.5" r=".46"/>
<circle cx="198.6" cy="30.2" r=".46"/>
<circle cx="198.6" cy="25.1" r=".46"/>
<circle cx="198.6" cy="27.7" r=".46"/>
<circle cx="198.6" cy="35.3" r=".46"/>
<circle cx="211.3" cy="35.3" r=".46"/>
<circle cx="214.9" cy="35.3" r=".46"/>
<circle cx="214.9" cy="25.1" r=".46"/>
<circle cx="198.6" cy="32.8" r=".46"/>
<circle cx="211.3" cy="27.7" r=".46"/>
<circle cx="211.3" cy="32.8" r=".46"/>
<circle cx="211.3" cy="25.1" r=".46"/>
<circle cx="211.3" cy="30.2" r=".46"/>
<circle cx="222.5" cy="30.2" r=".46"/>
<circle cx="238.8" cy="123.2" r=".46"/>
<circle cx="231.6" cy="104.9" r=".46"/>
<circle cx="226.3" cy="123.2" r=".46"/>
<circle cx="225" cy="137.7" r=".46"/>
<circle cx="225" cy="148.8" r=".46"/>
<circle cx="212.9" cy="137.7" r=".46"/>
<circle cx="251.7" cy="135.1" r=".46"/>
<circle cx="238.8" cy="153.9" r=".46"/>
<circle cx="236.2" cy="148.8" r=".46"/>
<circle cx="251" cy="70.9" r=".46"/>
<circle cx="266.2" cy="70.9" r=".46"/>
<circle cx="261.4" cy="66.5" r=".46"/>
<circle cx="261.4" cy="60.5" r=".46"/>
<circle cx="261.4" cy="37.1" r=".46"/>
<circle cx="270.5" cy="27.2" r=".46"/>
<circle cx="73.4" cy="69.9" r=".46"/>
<circle cx="72.4" cy="40.6" r=".46"/>
<circle cx="71.1" cy="35.6" r=".46"/>
<circle cx="73.4" cy="35.6" r=".46"/>
<circle cx="71.1" cy="69.9" r=".46"/>
<circle cx="72.4" cy="74.9" r=".46"/>
<circle cx="101.1" cy="38.1" r=".46"/>
<circle cx="116.8" cy="40.6" r=".46"/>
<circle cx="101.1" cy="72.4" r=".46"/>
<circle cx="131.1" cy="40.6" r=".46"/>
<circle cx="116.8" cy="74.9" r=".46"/>
<circle cx="91.4" cy="72.4" r=".46"/>
<circle cx="131.1" cy="74.9" r=".46"/>
<circle cx="101.1" cy="141" r=".46"/>
<circle cx="72.4" cy="109.2" r=".46"/>
<circle cx="71.1" cy="104.1" r=".46"/>
<circle cx="73.4" cy="104.1" r=".46"/>
<circle cx="91.4" cy="141" r=".46"/>
<circle cx="91.4" cy="38.1" r=".46"/>
</g>
<text font-size="2.8" fill="#840000" x="178" y="190.9">Title:</text>
<g font-size="2.1" fill="#840000">
<text x="178" y="184">Sheet:</text>
<text x="178" y="186.7">File:</text>
<text x="184.1" y="186.7">2024.10.10</text>
<text x="198.2" y="186.7">Bing</text>
<text x="204.5" y="186.7">Bong</text>
<text x="211.3" y="186.7">Drum</text>
<text x="218.4" y="186.7">Module.kicad_sch</text>
<text x="178" y="196.9">KiCad</text>
<text x="178" y="194.1">Size:</text>
<text x="184.7" y="194.1">A4</text>
<text x="185.7" y="196.9">E.D.A.</text>
<text x="193.3" y="196.9">8.0.7</text>
<text x="200" y="194.1">Date:</text>
<text x="263" y="194.3">Rev:</text>
<text x="263" y="196.9">Id:</text>
<text x="267.1" y="196.9">1/1</text>
</g>
<g font-size="1.8" fill="#840000">
<text x="35" y="11.9">1</text>
<text x="85" y="11.9">2</text>
<text x="135" y="11.9">3</text>
<text x="185" y="11.9">4</text>
<text x="235" y="11.9">5</text>
<text x="285" y="11.9">6</text>
<text x="10.3" y="35.9">A</text>
<text x="285.3" y="35.9">A</text>
<text x="137.4" y="41.6">CONTROL_IN_1</text>
<text x="192.3" y="71.8">CONTROL_IN_1</text>
<text x="198.6" y="68">DAC_OUT</text>
<text x="137.4" y="75.9">CONTROL_IN_2</text>
<text x="192.3" y="75.6">CONTROL_IN_2</text>
<text x="192.3" y="79.4">CONTROL_IN_3</text>
<text x="10.3" y="85.9">B</text>
<text x="192.3" y="87.1">CONTROL_IN_4</text>
<text x="250.9" y="87.1">TRIG_INPUT</text>
<text x="285.3" y="85.9">B</text>
<text x="137.4" y="110.2">CONTROL_IN_3</text>
<text x="10.3" y="135.9">C</text>
<text x="285.3" y="135.9">C</text>
<text x="183.7" y="138.6">DAC_OUT</text>
<text x="137.4" y="144.5">CONTROL_IN_4</text>
<text x="155.7" y="172.9">TRIG_INPUT</text>
<text x="10.3" y="185.9">D</text>
<text x="285.3" y="185.9">D</text>
<text x="35" y="199.9">1</text>
<text x="85" y="199.9">2</text>
<text x="135" y="199.9">3</text>
<text x="185" y="199.9">4</text>
<text x="235" y="199.9">5</text>
<text x="285" y="199.9">6</text>
</g>
<g font-size="1.8" fill="#0000c2">
<text x="15.5" y="16.8">CV Control</text>
<text x="179.1" y="16.8">Eurorack</text>
<text x="188.5" y="16.8">Power</text>
<text x="241.8" y="16.8">Voltage</text>
<text x="250" y="16.8">Regulator</text>
<text x="178.8" y="51.1">Microcontroller</text>
<text x="178.8" y="117.9">Audio</text>
<text x="185.1" y="117.9">Output</text>
<text x="15.5" y="160">Bypass</text>
<text x="23.3" y="160">Capacitors</text>
<text x="109.5" y="160">Trigger</text>
<text x="117.2" y="160">Input</text>
</g>
<g font-size="1.8" fill="#a90000">
<text x="42.2" y="22.9" transform="rotate(-90 42.2 22.9)">1</text>
<text x="42.2" y="29.3" transform="rotate(-90 42.2 29.3)">3</text>
<text x="44.9" y="25.1">2</text>
<text x="199.8" y="24.9">1</text>
<text x="199.8" y="27.4">2</text>
<text x="199.8" y="30">3</text>
<text x="208.1" y="24.9">10</text>
<text x="208.7" y="30">8</text>
<text x="208.7" y="27.4">9</text>
<text x="254.3" y="26.9">1</text>
<text x="267" y="26.9">3</text>
<text x="56.9" y="32.8">TN</text>
<text x="57.6" y="35.3">T</text>
<text x="76.3" y="35.3">2</text>
<text x="199.8" y="32.5">4</text>
<text x="199.8" y="35.1">5</text>
<text x="208.7" y="35.1">6</text>
<text x="208.7" y="32.5">7</text>
<text x="261.1" y="34.2" transform="rotate(-90 261.1 34.2)">2</text>
<text x="57.5" y="37.8">S</text>
<text x="76.3" y="40.4">3</text>
<text x="89" y="37.8">1</text>
<text x="102.2" y="37.8">2</text>
<text x="114.9" y="40.4">1</text>
<text x="102.2" y="42.9">3</text>
<text x="42.2" y="57.2" transform="rotate(-90 42.2 57.2)">1</text>
<text x="44.9" y="59.4">2</text>
<text x="223.8" y="58.2" transform="rotate(-90 223.8 58.2)">17</text>
<text x="227.6" y="58.2" transform="rotate(-90 227.6 58.2)">18</text>
<text x="231.4" y="58.2" transform="rotate(-90 231.4 58.2)">19</text>
<text x="235.2" y="58.2" transform="rotate(-90 235.2 58.2)">20</text>
<text x="42.2" y="63.6" transform="rotate(-90 42.2 63.6)">3</text>
<text x="56.9" y="67.1">TN</text>
<text x="57.6" y="69.6">T</text>
<text x="76.3" y="69.6">6</text>
<text x="208.1" y="66.8">1</text>
<text x="208.1" y="70.6">2</text>
<text x="246.8" y="70.6">13</text>
<text x="246.8" y="66.8">14</text>
<text x="57.5" y="72.1">S</text>
<text x="76.3" y="74.7">5</text>
<text x="89" y="72.1">7</text>
<text x="102.2" y="77.2">5</text>
<text x="102.2" y="72.1">6</text>
<text x="114.9" y="74.7">7</text>
<text x="208.1" y="74.4">3</text>
<text x="246.8" y="74.4">12</text>
<text x="208.1" y="78.2">4</text>
<text x="208.1" y="82">5</text>
<text x="246.8" y="82">10</text>
<text x="246.8" y="78.2">11</text>
<text x="264.2" y="82">2</text>
<text x="271.8" y="79.5">1</text>
<text x="208.1" y="85.9">6</text>
<text x="208.1" y="89.7">7</text>
<text x="247.5" y="89.7">8</text>
<text x="247.5" y="85.9">9</text>
<text x="271.8" y="84.6">3</text>
<text x="42.2" y="91.5" transform="rotate(-90 42.2 91.5)">1</text>
<text x="44.9" y="93.7">2</text>
<text x="42.2" y="97.9" transform="rotate(-90 42.2 97.9)">3</text>
<text x="56.9" y="101.3">TN</text>
<text x="226.3" y="100.1" transform="rotate(-90 226.3 100.1)">15</text>
<text x="231.4" y="100.1" transform="rotate(-90 231.4 100.1)">16</text>
<text x="57.5" y="106.4">S</text>
<text x="57.6" y="103.9">T</text>
<text x="76.3" y="103.9">9</text>
<text x="89" y="106.4">8</text>
<text x="102.2" y="106.4">9</text>
<text x="75.7" y="109">10</text>
<text x="101.6" y="111.5">10</text>
<text x="114.9" y="109">8</text>
<text x="42.2" y="125.8" transform="rotate(-90 42.2 125.8)">1</text>
<text x="44.9" y="128">2</text>
<text x="238.5" y="130.1" transform="rotate(-90 238.5 130.1)">7</text>
<text x="42.2" y="132.2" transform="rotate(-90 42.2 132.2)">3</text>
<text x="56.9" y="135.6">TN</text>
<text x="234.2" y="137.4">2</text>
<text x="234.2" y="132.3">3</text>
<text x="246.9" y="134.9">6</text>
<text x="263.2" y="132.3">TN</text>
<text x="263.7" y="137.4">S</text>
<text x="263.8" y="134.9">T</text>
<text x="57.5" y="140.7">S</text>
<text x="57.6" y="138.2">T</text>
<text x="75.7" y="143.3">12</text>
<text x="75.7" y="138.2">13</text>
<text x="88.4" y="140.7">14</text>
<text x="101.6" y="140.7">13</text>
<text x="114.3" y="143.3">14</text>
<text x="238.5" y="141.5" transform="rotate(-90 238.5 141.5)">4</text>
<text x="241" y="140.9" transform="rotate(-90 241 140.9)">1</text>
<text x="243.6" y="140.3" transform="rotate(-90 243.6 140.3)">5</text>
<text x="101.6" y="145.8">12</text>
<text x="36.3" y="172.5" transform="rotate(-90 36.3 172.5)">4</text>
<text x="71.9" y="172.5" transform="rotate(-90 71.9 172.5)">4</text>
<text x="119.4" y="174.5">TN</text>
<text x="119.9" y="179.6">S</text>
<text x="120.1" y="177">T</text>
<text x="139.8" y="177">2</text>
<text x="145" y="174.2" transform="rotate(-90 145 174.2)">3</text>
<text x="36.3" y="184.6" transform="rotate(-90 36.3 184.6)">11</text>
<text x="71.9" y="184.6" transform="rotate(-90 71.9 184.6)">11</text>
<text x="145" y="181.8" transform="rotate(-90 145 181.8)">1</text>
</g>
<g font-size="1.8" fill="#006464">
<text x="44.3" y="18.6">+3.3V</text>
<text x="64.9" y="23.2">100k</text>
<text x="65.4" y="20.7">R11</text>
<text x="128.1" y="23.2">+3.3V</text>
<text x="197.4" y="22.5">Eurorack</text>
<text x="203.8" y="19.9">J1</text>
<text x="206.9" y="22.5">Power</text>
<text x="212.2" y="18.6">+12V</text>
<text x="220.9" y="21.7">C2</text>
<text x="247.8" y="20.9">+12V</text>
<text x="258.3" y="23.7">L7805</text>
<text x="260" y="21.2">U2</text>
<text x="270.3" y="20.9">+5V</text>
<text x="36.1" y="25">RV1</text>
<text x="36.2" y="27.5">10k</text>
<text x="80.1" y="27">100k</text>
<text x="81.2" y="24.5">R9</text>
<text x="106.6" y="29.6">10k</text>
<text x="107.1" y="27">R8</text>
<text x="185.4" y="26">PWR_FLAG</text>
<text x="220.4" y="24.2">10u</text>
<text x="256.5" y="28">IN</text>
<text x="262.4" y="28">OUT</text>
<text x="64.9" y="33.4">300k</text>
<text x="65.4" y="30.8">R12</text>
<text x="94.2" y="35.9">10k</text>
<text x="94.7" y="33.4">R7</text>
<text x="122" y="35.9">R10</text>
<text x="134.1" y="33.1">D2</text>
<text x="134.1" y="35.7">BAT85</text>
<text x="226.3" y="31.1">PWR_FLAG</text>
<text x="262.2" y="32" transform="rotate(-90 262.2 32)">GND</text>
<text x="273.3" y="31.9">C1</text>
<text x="273.3" y="34.4">1u</text>
<text x="40.4" y="36.4">GND</text>
<text x="78.4" y="41.5">+</text>
<text x="122.7" y="38.5">1k</text>
<text x="191" y="41.5">GND</text>
<text x="199.4" y="39.2">PWR_FLAG</text>
<text x="220.1" y="40.5">10u</text>
<text x="220.7" y="37.9">C3</text>
<text x="53.4" y="42.8">J2</text>
<text x="80.4" y="45.8">TL074</text>
<text x="104.3" y="44">+</text>
<text x="107.8" y="47.6">MCP6004</text>
<text x="110.4" y="45.1">U5A</text>
<text x="212.2" y="43.8">-12V</text>
<text x="259.3" y="44.6">GND</text>
<text x="44.3" y="52.9">+3.3V</text>
<text x="66.5" y="48.6">GND</text>
<text x="81.4" y="48.4">U4A</text>
<text x="93" y="48.6">GND</text>
<text x="219" y="53.4">SeeeduinoXIAO</text>
<text x="227.1" y="51.4">U1</text>
<text x="234" y="53.4">RA4M1</text>
<text x="36.1" y="59.3">RV5</text>
<text x="64.9" y="57.5">100k</text>
<text x="65.4" y="55">R13</text>
<text x="80.6" y="58.8">R14</text>
<text x="128.1" y="57.5">+3.3V</text>
<text x="252.7" y="56">+5V</text>
<text x="261.7" y="55.7">+3.3V</text>
<text x="36.2" y="61.8">10k</text>
<text x="65.4" y="65.1">R16</text>
<text x="80.1" y="61.3">100k</text>
<text x="106.5" y="61.3">R15</text>
<text x="106.6" y="63.9">10k</text>
<text x="232.5" y="65.1" transform="rotate(-90 232.5 65.1)">RESET</text>
<text x="236.3" y="63.3" transform="rotate(-90 236.3 63.3)">GND</text>
<text x="265.7" y="61.3">PWR_FLAG</text>
<text x="40.4" y="70.7">GND</text>
<text x="64.9" y="67.7">300k</text>
<text x="94.1" y="67.7">R17</text>
<text x="94.2" y="70.2">10k</text>
<text x="122" y="70.2">R18</text>
<text x="134.1" y="67.4">D3</text>
<text x="134.1" y="70">BAT85</text>
<text x="211.1" y="67.9">PA02_A0_D0</text>
<text x="211.1" y="71.7">PA4_A1_D1</text>
<text x="224.9" y="71" transform="rotate(-90 224.9 71)">PA31_SWDIO</text>
<text x="228.7" y="71.4" transform="rotate(-90 228.7 71.4)">PA30_SWCLK</text>
<text x="241.8" y="71.7">GND</text>
<text x="243.4" y="67.9">5V</text>
<text x="53.4" y="77.1">J3</text>
<text x="78.4" y="75.8">+</text>
<text x="122.7" y="72.7">1k</text>
<text x="211.1" y="75.5">PA10_A2_D2</text>
<text x="242.2" y="75.5">3V3</text>
<text x="261.6" y="73.8">GND</text>
<text x="66.5" y="82.9">GND</text>
<text x="80.4" y="80.1">TL074</text>
<text x="81.3" y="82.7">U4B</text>
<text x="93" y="82.9">GND</text>
<text x="104.3" y="78.3">+</text>
<text x="107.8" y="81.9">MCP6004</text>
<text x="110.3" y="79.3">U5B</text>
<text x="211.1" y="79.3">PA11_A3_D3</text>
<text x="211.1" y="83.2">PA8_A4_D4_SDA</text>
<text x="227.4" y="79.3">PA6_A10_D10_MOSI</text>
<text x="229.8" y="83.2">PA5_A9_D9_MISO</text>
<text x="44.3" y="87.2">+3.3V</text>
<text x="65.4" y="89.3">R19</text>
<text x="211.1" y="87">PA9_A5_D5_SCL</text>
<text x="230.7" y="87">PA7_A8_D8_SCK</text>
<text x="266.7" y="88.7">SW2</text>
<text x="36.1" y="93.6">RV6</text>
<text x="64.9" y="91.8">100k</text>
<text x="80.1" y="95.6">100k</text>
<text x="80.6" y="93.1">R20</text>
<text x="106.5" y="95.6">R21</text>
<text x="128.1" y="91.8">+3.3V</text>
<text x="202" y="94.8">+3.3V</text>
<text x="211.1" y="90.8">PB08_A6_D6_TX</text>
<text x="230.5" y="90.8">PB09_A7_D7_RX</text>
<text x="264.5" y="91.3">SW_SPDT</text>
<text x="36.2" y="96.1">10k</text>
<text x="64.9" y="102">300k</text>
<text x="65.4" y="99.4">R22</text>
<text x="94.1" y="102">R23</text>
<text x="106.6" y="98.1">10k</text>
<text x="134.1" y="101.7">D4</text>
<text x="227.4" y="96.5" transform="rotate(-90 227.4 96.5)">3.3V</text>
<text x="232.5" y="96.5" transform="rotate(-90 232.5 96.5)">GND</text>
<text x="40.4" y="105">GND</text>
<text x="94.2" y="104.5">10k</text>
<text x="122" y="104.5">R24</text>
<text x="122.7" y="107">1k</text>
<text x="134.1" y="104.2">BAT85</text>
<text x="53.4" y="111.4">J4</text>
<text x="78.4" y="110.1">+</text>
<text x="104.3" y="112.6">+</text>
<text x="110.3" y="113.6">U5C</text>
<text x="232.4" y="109.3">GND</text>
<text x="242.7" y="110.8">SW_Push</text>
<text x="244.6" y="108.3">SW1</text>
<text x="66.5" y="117.2">GND</text>
<text x="80.4" y="114.4">TL074</text>
<text x="81.3" y="116.9">U4C</text>
<text x="93" y="117.2">GND</text>
<text x="107.8" y="116.2">MCP6004</text>
<text x="226.2" y="119.2">C4</text>
<text x="239.7" y="120">+12V</text>
<text x="44.3" y="121.5">+3.3V</text>
<text x="65.4" y="123.5">R25</text>
<text x="215.9" y="124.1">GND</text>
<text x="225.1" y="121.8">100n</text>
<text x="36.1" y="127.9">RV7</text>
<text x="36.2" y="130.4">10k</text>
<text x="64.9" y="126.1">100k</text>
<text x="80.1" y="129.9">100k</text>
<text x="80.6" y="127.4">R26</text>
<text x="106.5" y="129.9">R27</text>
<text x="128.1" y="126.1">+3.3V</text>
<text x="255.5" y="130.4">R6</text>
<text x="267" y="127.1">J7</text>
<text x="64.9" y="136.2">300k</text>
<text x="65.4" y="133.7">R28</text>
<text x="94.1" y="136.2">R29</text>
<text x="106.6" y="132.4">10k</text>
<text x="134.1" y="136">D5</text>
<text x="205.1" y="134.7">2.2k</text>
<text x="205.9" y="132.2">R3</text>
<text x="216" y="135.5">100k</text>
<text x="217.1" y="132.9">R4</text>
<text x="236.3" y="133.5">+</text>
<text x="239.6" y="134.3" transform="rotate(-90 239.6 134.3)">V+</text>
<text x="255.6" y="132.9">1k</text>
<text x="40.4" y="139.3">GND</text>
<text x="94.2" y="138.8">10k</text>
<text x="122" y="138.8">R30</text>
<text x="122.7" y="141.3">1k</text>
<text x="134.1" y="138.5">BAT85</text>
<text x="196.9" y="143.1">4.7u</text>
<text x="239.6" y="138.8" transform="rotate(-90 239.6 138.8)">V-</text>
<text x="244.5" y="140.6">TL071</text>
<text x="245.3" y="138">U3</text>
<text x="257.3" y="142.3">GND</text>
<text x="53.4" y="145.6">J5</text>
<text x="78.4" y="144.4">+</text>
<text x="80.4" y="148.7">TL074</text>
<text x="104.3" y="146.9">+</text>
<text x="110.3" y="147.9">U5D</text>
<text x="197.5" y="144.9">C6</text>
<text x="216.4" y="147.7">C8</text>
<text x="228.8" y="146.7">33k</text>
<text x="229.3" y="144.1">R5</text>
<text x="66.5" y="151.5">GND</text>
<text x="81.3" y="151.2">U4D</text>
<text x="93" y="151.5">GND</text>
<text x="107.8" y="150.5">MCP6004</text>
<text x="216.4" y="150.2">1n</text>
<text x="228.4" y="154.5">100p</text>
<text x="229.3" y="152.2">C7</text>
<text x="246.8" y="151.5">C5</text>
<text x="246.9" y="153.3">100n</text>
<text x="137.5" y="161.1">+3.3V</text>
<text x="210.8" y="161.1">GND</text>
<text x="235.6" y="161.4">-12V</text>
<text x="250.9" y="158.1">GND</text>
<text x="33.9" y="163.9">+12V</text>
<text x="69.2" y="162.4">+3.3V</text>
<text x="147.8" y="167.2">R2</text>
<text x="49.3" y="173.6">C9</text>
<text x="115.6" y="169">J6</text>
<text x="126.9" y="172.6">R1</text>
<text x="147.8" y="169.8">10k</text>
<text x="37.4" y="176.7" transform="rotate(-90 37.4 176.7)">V+</text>
<text x="37.9" y="177.1">U4E</text>
<text x="37.9" y="179.7">TL074</text>
<text x="49.3" y="176.1">100n</text>
<text x="73" y="176.7" transform="rotate(-90 73 176.7)">V+</text>
<text x="73.9" y="177.1">U5E</text>
<text x="73.9" y="179.7">MCP6004</text>
<text x="90.4" y="179.7">100n</text>
<text x="90.4" y="177.1">C11</text>
<text x="125.8" y="175.1">100k</text>
<text x="147.8" y="176.9">Q1</text>
<text x="147.8" y="179.4">2N3904</text>
<text x="37.4" y="181.2" transform="rotate(-90 37.4 181.2)">V-</text>
<text x="49.3" y="183.7">100n</text>
<text x="49.3" y="181.2">C10</text>
<text x="73" y="181.2" transform="rotate(-90 73 181.2)">V-</text>
<text x="54.9" y="188.3">GND</text>
<text x="122.4" y="186.8">GND</text>
<text x="137.9" y="189.6">D1</text>
<text x="145.8" y="190.3">GND</text>
<text x="33.9" y="192.6">-12V</text>
<text x="70.1" y="192.9">GND</text>
<text x="136.2" y="192.1">BAT85</text>
</g>
<g font-size=".7" fill="#006464">
<text x="241.8" y="137.5" transform="rotate(-90 241.8 137.5)">NULL</text>
<text x="244.3" y="136.3" transform="rotate(-90 244.3 136.3)">NULL</text>
</g>
</svg>
